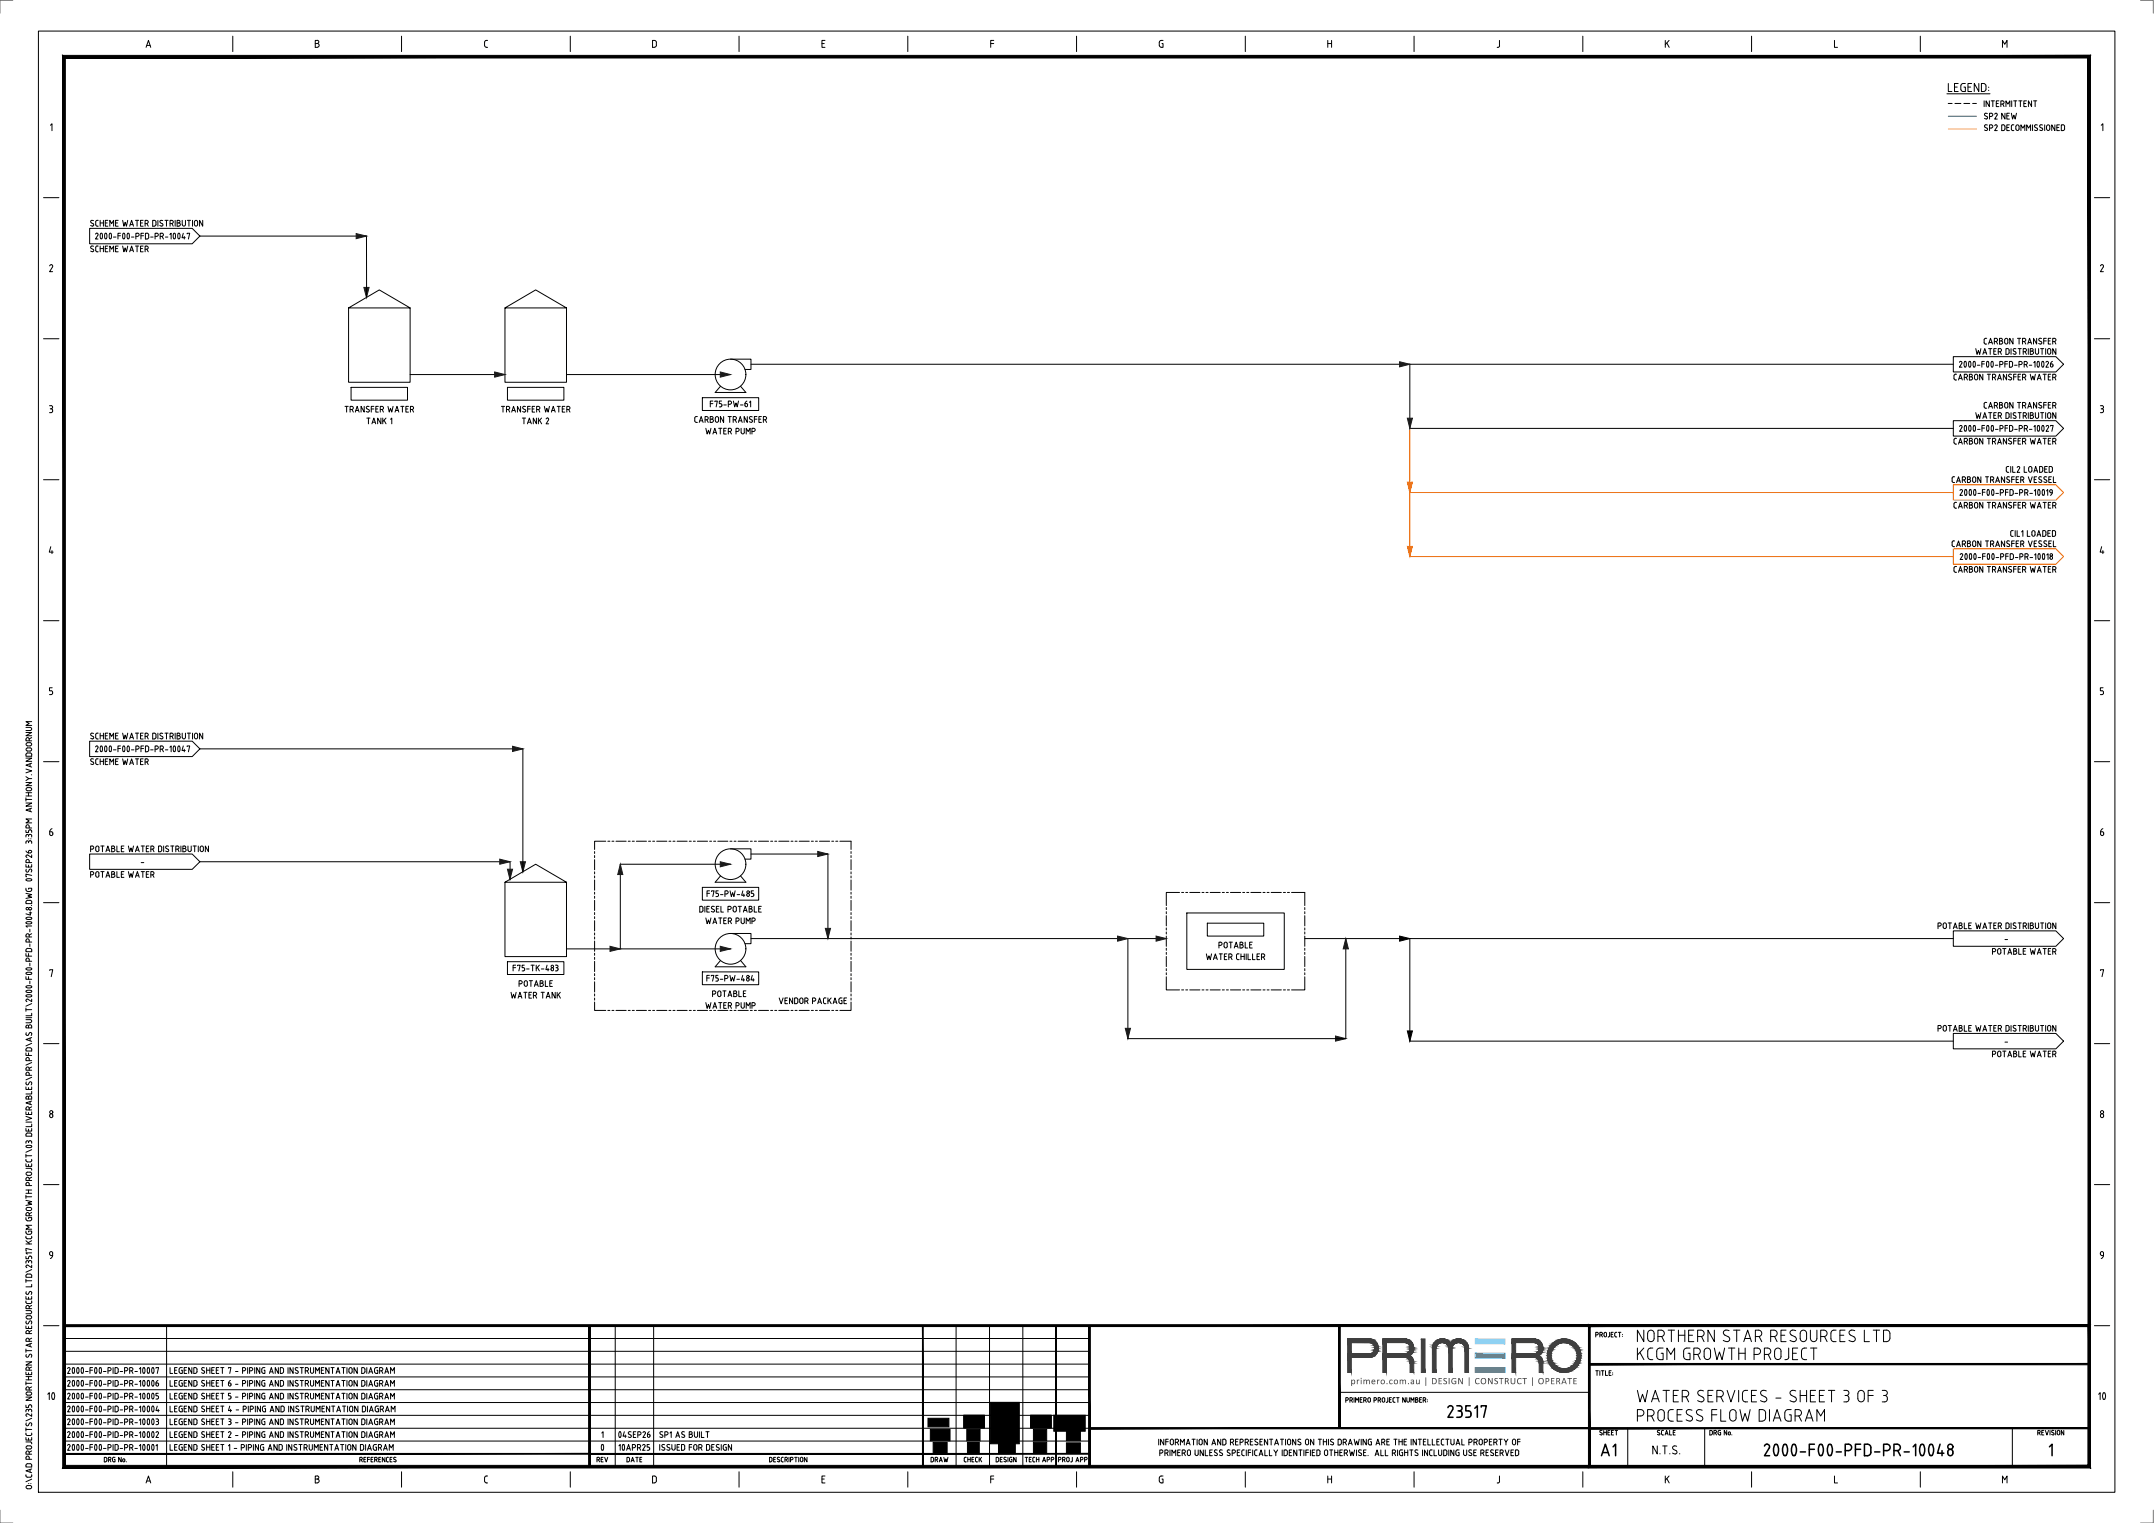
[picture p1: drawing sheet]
<svg xmlns="http://www.w3.org/2000/svg" width="841mm" height="594mm" viewBox="0 0 841 594" stroke-linecap="round" stroke-linejoin="round" font-family="sans-serif">
<g fill="none" stroke="#000" stroke-width=".39">
<path d="M15 12.1h810v570h-810zM759.5 36.6h16.8M760 40.4h1.5M762.6 40.4h2.3M766.1 40.4h2.2M769.5 40.4h1.5M35 89.1h40l3 3-3 3h-40zM78 92.1h65v23.9M136 120.1l12-7 12 7v29h-24v-29h24M197 120.1l12-7 12 7v29h-24v-29h24M762 139.1h40l3 3-3 3h-40zM136.9 151.1h22.1v5h-22.1z"/>
<path d="M160 146.1h37M198 151.1h22v5h-22zM221 146.1h63.9M274 155.1h22v5h-22zM281.1 150.7l-2.1 2.4h12l-2.1-2.4M284.9 140.1h8v4h-2.3M292.9 142.1h469.1M550 142.1v25h212M762 164.1h40l3 3-3 3h-40zM35 289.1h40l3 3-3 3h-40zM78 292.1h126v48M35 333.1h40l3 3-3 3h-40z"/>
<path d="M78 336.1h121v7M231.9 332.2v.7M231.9 333.7v.8M231.9 335.3v4M236.3 328.1h-4.4v3.3M237.1 328.1h.8M238.7 328.1h.8M240.3 328.1h4M245.1 328.1h.7M246.6 328.1h.8M248.2 328.1h4M253 328.1h.8"/>
<path d="M254.6 328.1h.8M256.2 328.1h3.9M260.9 328.1h.8M262.5 328.1h.8M264.1 328.1h4M268.9 328.1h.8M270.5 328.1h.7M272 328.1h4M276.8 328.1h.8M278.4 328.1h.8M280 328.1h3.9M284.7 328.1h.8"/>
<path d="M284.9 331.1h8v4h-2.3M284.9 337.1h-42.9v33M286.3 328.1h.8M287.9 328.1h4M292.7 328.1h.8M292.9 333.1h30.1v33M294.3 328.1h.8M295.9 328.1h3.9M300.6 328.1h.8M302.2 328.1h.8M303.8 328.1h4M308.6 328.1h.7"/>
<path d="M310.1 328.1h.8M311.7 328.1h4M316.5 328.1h.8M318.1 328.1h.8M319.7 328.1h3.9M324.4 328.1h.8M326 328.1h.8M327.6 328.1h4.4v3.3M332 332.2v.7M332 333.7v.8M332 335.3v4M197 344.1l12-7 12 7v29h-24v-29h24"/>
<path d="M231.9 340.1v.8M231.9 341.7v.7M231.9 343.3v3.9M231.9 348v.8M231.9 349.6v.8M231.9 351.2v3.9M231.9 356v.8M231.9 357.6v.7M231.9 359.1v4M274 346.1h22v5h-22zM281.1 341.7l-2.1 2.4h12l-2.1-2.4M332 340.1v.8"/>
<path d="M332 341.7v.7M332 343.3v3.9M332 348v.8M332 349.6v.8M332 351.2v3.9M332 356v.8M332 357.6v.7M332 359.1v4M455 354v.8M455 355.6v.8M455 357.2v4M460.1 348.1h-5.1v5.1"/>
<path d="M460.9 348.1h.8M462.5 348.1h.8M463 356.1h38v22h-38zM464.1 348.1h4M468.9 348.1h.7M470.5 348.1h.8M472.1 348.1h3.9M476.8 348.1h.8M478.4 348.1h.8M480 348.1h4M484.8 348.1h.7M486.3 348.1h.8"/>
<path d="M487.9 348.1h4M492.7 348.1h.8M494.3 348.1h.7M495.9 348.1h3.9M500.6 348.1h.8M502.2 348.1h.8M503.8 348.1h5.2v5.1M509 354v.8M509 355.6v.8M509 357.2v4M198 375.1h22v5h-22zM221 370.1h63.9"/>
<path d="M231.9 363.9v.8M231.9 365.5v.8M231.9 367.1v4M231.9 371.8v.8M231.9 373.4v.8M231.9 375v4M231.9 379.8v.8M274 379.1h22v5h-22zM281.1 374.7l-2.1 2.4h12l-2.1-2.4M284.9 364.1h8v4h-2.3M292.9 366.1h162.1M332 363.9v.8"/>
<path d="M332 365.5v.8M332 367.1v4M332 371.8v.8M332 373.4v.8M332 375v4M332 379.8v.8M440 366.1v39h85v-39M455 362v.8M455 363.5v.8M455 365.1v4M455 369.9v.8M455 371.5v.8"/>
<path d="M455 373.1v3.9M455 377.8v.8M455 379.4v.8M471 360.1h22v5h-22zM509 366.1h253M509 362v.8M509 363.5v.8M509 365.1v4M509 369.9v.8M509 371.5v.8M509 373.1v3.9M509 377.8v.8"/>
<path d="M509 379.4v.8M550 366.1v40h212M762 363.1h40l3 3-3 3h-40zM231.9 390.9v3.2h4.4M231.9 381.4v.8M231.9 383v3.9M231.9 387.7v.8M231.9 389.3v.8M237.1 394.1h.8M238.7 394.1h.8M240.3 394.1h4M245.1 394.1h.7"/>
<path d="M246.6 394.1h.8M248.2 394.1h4M253 394.1h.8M254.6 394.1h.8M256.2 394.1h3.9M260.9 394.1h.8M262.5 394.1h.8M264.1 394.1h4M268.9 394.1h.8M270.5 394.1h.7M272 394.1h4M295.9 394.1h3.9"/>
<path d="M300.6 394.1h.8M302.2 394.1h.8M303.8 394.1h4M308.6 394.1h.7M310.1 394.1h.8M311.7 394.1h4M316.5 394.1h.8M318.1 394.1h.8M319.7 394.1h3.9M324.4 394.1h.8M326 394.1h.8M332 390.9v3.2h-4.4"/>
<path d="M332 381.4v.8M332 383v3.9M455 381v5.1h5.1M460.9 386.1h.8M462.5 386.1h.8M464.1 386.1h4M468.9 386.1h.7M470.5 386.1h.8M472.1 386.1h3.9M476.8 386.1h.8M478.4 386.1h.8M480 386.1h4"/>
<path d="M484.8 386.1h.7M486.3 386.1h.8M487.9 386.1h4M492.7 386.1h.8M494.3 386.1h.7M495.9 386.1h3.9M500.6 386.1h.8M502.2 386.1h.8M509 381v5.1h-5.2M762 403.1h40l3 3-3 3h-40z"/>
<circle cx="285" cy="146.1" r="6"/>
<circle cx="285" cy="337.1" r="6"/>
<circle cx="285" cy="370.1" r="6"/>
</g>
<g fill="#1a1a1a" stroke="#1a1a1a" stroke-width=".39">
<path d="M202.9 336.1h2.1l-1 4z"/>
<path d="M281 369.1l3.9 1-3.9 1z"/>
<path d="M319 332.1l4 1-4 1z"/>
<path d="M321.9 362.1h2.1l-1 4z"/>
<path d="M281 336.1l3.9 1-3.9 1z"/>
<path d="M242 337.1l1 4h-2z"/>
<path d="M238 369.1l4 1-4 1z"/>
<path d="M451 365.1l4 1-4 1z"/>
<path d="M435.9 365.1l4.1 1-4.1 1z"/>
<path d="M439 401.1h2l-1 4z"/>
<path d="M525 366.1l1 4h-2z"/>
<path d="M521 404.1l4 1-4 1z"/>
<path d="M141.9 112.1h2.1l-1 4z"/>
<path d="M193 145.1l4 1-4 1z"/>
<path d="M281 145.1l3.9 1-3.9 1z"/>
<path d="M549 163.1h2l-1 4z"/>
<path d="M546 141.1l4 1-4 1z"/>
<path d="M138.9 91.1l4.1 1-4.1 1z"/>
<path d="M199.9 291.1l4.1 1-4.1 1z"/>
<path d="M194.9 335.1l4.1 1-4.1 1z"/>
<path d="M198 339.1h1.9l-1 3.9z"/>
</g>
<path d="M550 167.1v50h212M550 192.1h212M762 189.1h40l3 3-3 3h-40zM762 214.1h40l3 3-3 3h-40z" fill="none" stroke="#ec6e0e" stroke-width=".39"/>
<path d="M546 365.1l4 1-4 1zM549 402.1h2l-1 4z" fill="#000" stroke="#000" stroke-width=".39"/>
<g fill="#ec6e0e" stroke="#ec6e0e" stroke-width=".39">
<path d="M549 213.1h2l-1 4z"/>
<path d="M549 188.1h2l-1 4z"/>
</g>
<path d="M760 45.4h11" fill="none" stroke="#00954a" stroke-width=".39"/>
<path d="M760 50.3h11" fill="none" stroke="#ff7f00" stroke-width=".39"/>
<g fill="#3f3f3f" stroke="#3f3f3f" stroke-width=".39">
<path d="M568.5 522.3h1z"/>
<path d="M609.1 522.4h2.1z"/>
<path d="M608.1 535.1h4l-.9 .2z"/>
<path d="M525.7 522.3h9.2zM525.7 522.3h9.2z"/>
<path d="M525.7 522.3l9.8 .2zM525.7 522.3l9.8 .2z"/>
<path d="M525.7 522.5l10.4 .3-.6-.3zM525.7 522.5l10.4 .3h-10.4z"/>
<path d="M525.7 522.8l10.9 .4-.5-.4zM525.7 522.8l10.9 .4h-10.9z"/>
<path d="M525.7 523.2l11.3 .5-.4-.5zM525.7 523.2l11.3 .5h-11.3z"/>
<path d="M525.7 523.7h11.3zM525.7 523.7h11.3z"/>
<path d="M534.3 523.7h2.7zM534.3 523.7h2.7z"/>
<path d="M534.6 523.7l2.4 .1zM534.6 523.7l2.4 .1z"/>
<path d="M535 523.8l2.2 .2zM535 523.8l2.2 .2z"/>
<path d="M535.3 524l2 .3-.1-.3zM535.3 524l2 .3h-1.7zM535.6 524.3h1.7zM535.6 524.3h1.7z"/>
<path d="M535.6 524.3l1.8 .3-.1-.3zM535.6 524.3l1.8 .3h-1.6z"/>
<path d="M535.8 524.6l1.7 .3-.1-.3zM535.8 524.6l1.7 .3h-1.5z"/>
<path d="M536 524.9h1.5zM536 524.9h1.5z"/>
<path d="M536 524.9l1.6 .4-.1-.4zM536 524.9l1.6 .4h-1.4z"/>
<path d="M536.2 525.3l1.4 .2v-.2zM536.2 525.3l1.4 .2h-1.4z"/>
<path d="M536.2 525.5l1.4 .2zM536.2 525.5l1.4 .2z"/>
<path d="M536.2 525.7l1.4 .3v-.3zM536.2 525.7l1.4 .3h-1.4z"/>
<path d="M536.2 526l1.4 .2zM536.2 526l1.4 .2z"/>
<path d="M536.2 526.2l1.4 .3v-.3zM536.2 526.2l1.4 .3h-1.4z"/>
<path d="M536.2 526.5l1.3 .4 .1-.4zM536.2 526.5l1.3 .4h-1.5zM536 526.9h1.5zM536 526.9h1.5z"/>
<path d="M536 526.9l1.4 .3 .1-.3zM536 526.9l1.4 .3h-1.6z"/>
<path d="M535.8 527.2l1.5 .3 .1-.3zM535.8 527.2l1.5 .3h-1.7zM535.6 527.5h1.7zM535.6 527.5h1.7z"/>
<path d="M535.6 527.5l1.6 .2 .1-.2zM535.3 527.7l.3-.2 1.6 .2z"/>
<path d="M535.3 527.7l1.7 .2 .2-.2zM535 527.9l.3-.2 1.7 .2z"/>
<path d="M535 527.9h2zM534.6 528h2.4z"/>
<path d="M534.6 528h2.4zM534.3 528h2.7z"/>
<path d="M525.7 523.7l1.4 4.3v-4.3zM525.7 523.7l1.4 4.3h-1.4z"/>
<path d="M525.7 528h11.3zM525.7 528h11.3z"/>
<path d="M525.7 528l10.9 .5 .4-.5zM525.7 528l10.9 .5h-10.9z"/>
<path d="M525.7 528.5l10.4 .4 .5-.4zM525.7 528.5l10.4 .4h-10.4z"/>
<path d="M525.7 528.9l9.8 .3 .6-.3zM525.7 528.9l9.8 .3h-9.8z"/>
<path d="M525.7 529.2h9.8zM525.7 529.2l9.2 .2z"/>
<path d="M525.7 529.4h9.2zM525.7 529.4l8.6 .1z"/>
<path d="M525.7 529.5l1.4 5.9v-5.9zM525.7 529.5l1.4 5.9h-1.4z"/>
<path d="M539.4 522.3h9.4zM539.4 522.3h9.4z"/>
<path d="M539.4 522.3l10 .2-.6-.2zM539.4 522.3l10 .2h-10z"/>
<path d="M539.4 522.5l10.6 .3-.6-.3zM539.4 522.5l10.6 .3h-10.6z"/>
<path d="M539.4 522.8l11.1 .5-.5-.5zM539.4 522.8l11.1 .5h-11.1z"/>
<path d="M539.4 523.3l11.4 .4-.3-.4zM539.4 523.3l11.4 .4h-11.4z"/>
<path d="M548.1 523.7h2.7zM548.1 523.7h2.7z"/>
<path d="M548.5 523.7l2.4 .1zM548.5 523.7l2.4 .1z"/>
<path d="M548.7 523.8h2.2zM548.7 523.8h2.2z"/>
<path d="M548.8 523.8l2.2 .2zM548.8 523.8l2.2 .2z"/>
<path d="M549.1 524l2 .3-.1-.3zM549.1 524l2 .3h-1.7z"/>
<path d="M549.4 524.3l1.8 .1zM549.4 524.3l1.8 .1z"/>
<path d="M549.5 524.4l1.7 .2zM549.5 524.4l1.7 .2z"/>
<path d="M549.7 524.6l1.6 .3-.1-.3zM549.7 524.6l1.6 .3h-1.5z"/>
<path d="M549.8 524.9l1.6 .2zM549.8 524.9l1.6 .2z"/>
<path d="M549.9 525.1l1.5 .2v-.2zM549.9 525.1l1.5 .2h-1.4z"/>
<path d="M550 525.3l1.5 .4-.1-.4zM550 525.3l1.5 .4h-1.5z"/>
<path d="M550 525.7l1.5 .1zM550 525.7l1.5 .1z"/>
<path d="M550 525.8l1.4 .2 .1-.2zM550 525.8l1.4 .2h-1.4z"/>
<path d="M550 526l1.4 .4v-.4zM550 526l1.4 .4h-1.4z"/>
<path d="M550 526.4l1.4 .1zM550 526.4l1.4 .1z"/>
<path d="M550 526.5l1.3 .4 .1-.4zM550 526.5l1.3 .4h-1.5z"/>
<path d="M549.8 526.9l1.5 .2v-.2zM549.8 526.9l1.5 .2h-1.6z"/>
<path d="M549.7 527.1h1.6zM549.7 527.1l1.5 .1z"/>
<path d="M549.7 527.2l1.4 .3 .1-.3zM549.7 527.2l1.4 .3h-1.7z"/>
<path d="M549.4 527.5l1.6 .2 .1-.2zM549.1 527.7l.3-.2 1.6 .2z"/>
<path d="M549.1 527.7h1.9zM549.1 527.7h1.9z"/>
<path d="M549.1 527.7h1.9zM548.8 527.9h2.1z"/>
<path d="M548.8 527.9h2.1zM548.5 528h2.3z"/>
<path d="M548.5 528h2.3zM548.1 528h2.7z"/>
<path d="M539.4 523.7l1.5 4.3v-4.3zM539.4 523.7l1.5 4.3h-1.5z"/>
<path d="M539.4 528l11.2 .3 .2-.3zM539.4 528l11.2 .3h-11.2z"/>
<path d="M539.4 528.3l10.7 .5 .5-.5zM539.4 528.3l10.7 .5h-10.7z"/>
<path d="M539.4 528.8l11.2 .4-.5-.4zM539.4 528.8l11.2 .4h-11.2z"/>
<path d="M539.4 529.2l11.4 .3-.2-.3zM539.4 529.2l11.4 .3h-11.4z"/>
<path d="M548.1 529.5h2.7zM548.1 529.5h2.7z"/>
<path d="M548.4 529.5l2.5 .1zM548.4 529.5l2.5 .1z"/>
<path d="M548.8 529.6l2.2 .1zM548.8 529.6l2.2 .1z"/>
<path d="M549 529.7l2 .1zM549 529.7l2 .1z"/>
<path d="M549.1 529.8l2 .2-.1-.2zM549.1 529.8l2 .2z"/>
<path d="M549.4 530l1.8 .2-.1-.2zM549.4 530l1.8 .2h-1.6z"/>
<path d="M549.6 530.2l1.6 .1zM549.6 530.2l1.6 .1z"/>
<path d="M549.7 530.3l1.6 .2-.1-.2zM549.7 530.3l1.6 .2z"/>
<path d="M549.8 530.5l1.6 .4-.1-.4zM549.8 530.5l1.6 .4h-1.5z"/>
<path d="M549.9 530.9l1.5 .1zM549.9 530.9l1.5 .1z"/>
<path d="M550 531l1.4 .3v-.3zM550 531l1.4 .3h-1.4z"/>
<path d="M550 531.3l1.5 .3-.1-.3zM550 531.3l1.5 .3h-1.5z"/>
<path d="M550 531.6l1.5 3.8v-3.8zM550 531.6l1.5 3.8h-1.5z"/>
<path d="M539.4 529.5l1.5 5.9v-5.9zM539.4 529.5l1.5 5.9h-1.5z"/>
<path d="M554.4 522.3l1.5 13.1v-13.1zM554.4 522.3l1.5 13.1h-1.5z"/>
<path d="M562.7 522.3h.4zM562.1 522.3h1z"/>
<path d="M562.1 522.3h1.2zM562 522.3h1.3z"/>
<path d="M568.5 522.3h1.1zM568.3 522.3h1.3z"/>
<path d="M562 522.3l1.7 .1zM561.6 522.4h2.1z"/>
<path d="M568.3 522.3l1.8 .1zM567.9 522.4h2.2z"/>
<path d="M567.9 522.4h2.3zM567.7 522.4h2.5z"/>
<path d="M561.6 522.4h2.3zM561.4 522.4h2.5z"/>
<path d="M561.4 522.4l2.9 .2zM561 522.6h3.3z"/>
<path d="M567.7 522.4l2.9 .2zM567.4 522.6h3.2z"/>
<path d="M567.4 522.6l3.3 .1zM567.2 522.7h3.5z"/>
<path d="M561 522.6l3.4 .1zM560.9 522.7h3.5z"/>
<path d="M567.2 522.7l4 .2zM566.8 522.9l.4-.2 4 .2z"/>
<path d="M560.9 522.7l3.9 .2zM560.5 522.9l.4-.2 3.9 .2z"/>
<path d="M566.8 522.9l4.4 .1zM566.7 523h4.5z"/>
<path d="M560.5 522.9l4.4 .1zM560.5 522.9l4.4 .1z"/>
<path d="M560.4 523l4.9 .3-.4-.3zM560 523.3l.4-.3 4.9 .3z"/>
<path d="M566.7 523l4.9 .3-.4-.3zM566.3 523.3l.4-.3 4.9 .3z"/>
<path d="M566.3 523.3h5.4zM566.2 523.3h5.5z"/>
<path d="M560 523.3h5.4zM560 523.3h5.4z"/>
<path d="M566.2 523.3l5.9 .4-.4-.4zM566.2 523.3l5.9 .4h-6.2z"/>
<path d="M559.9 523.3l5.8 .4-.3-.4zM559.9 523.3l5.8 .4h-6.1z"/>
<path d="M565.9 523.7h6.2zM565.9 523.7h6.2z"/>
<path d="M559.6 523.7h6.1zM559.6 523.7h6.1z"/>
<path d="M569.2 523.7l2.9 .1zM569.2 523.7l2.9 .1z"/>
<path d="M565.9 523.7h2.8zM565.9 523.7l2.4 .1z"/>
<path d="M562.9 523.7l2.9 .1zM562.9 523.7l2.9 .1z"/>
<path d="M559.6 523.7h2.8zM559.5 523.8h2.5z"/>
<path d="M565.8 523.8h2.5zM565.8 523.8h2.5z"/>
<path d="M563.3 523.8h2.5zM563.3 523.8h2.5z"/>
<path d="M569.6 523.8l2.6 .1zM569.6 523.8l2.6 .1z"/>
<path d="M563.3 523.8h5zM563.3 523.8l4.6 .1z"/>
<path d="M559.5 523.8h2.5zM559.5 523.8l2.1 .1z"/>
<path d="M570.1 523.9l2.3 .2-.2-.2zM570.1 523.9l2.3 .2z"/>
<path d="M563.8 523.9l3.7 .2 .4-.2zM563.8 523.9l3.7 .2z"/>
<path d="M559.4 523.9l1.8 .2 .4-.2zM559.4 523.9l1.8 .2h-2z"/>
<path d="M570.4 524.1h2zM570.4 524.1h2z"/>
<path d="M559.2 524.1h1.9zM559.2 524.1h2z"/>
<path d="M570.5 524.1l2 .3-.1-.3zM570.5 524.1l2 .3h-1.7z"/>
<path d="M564.1 524.1l3.1 .3 .3-.3zM564.1 524.1l3.1 .3h-2.7z"/>
<path d="M559.2 524.1l1.6 .3 .3-.3zM559.2 524.1l1.6 .3h-1.7z"/>
<path d="M559.1 524.4l1.5 .3 .2-.3zM559.1 524.4l1.5 .3h-1.6z"/>
<path d="M570.8 524.4l1.8 .3-.1-.3zM570.8 524.4l1.8 .3h-1.6z"/>
<path d="M571 524.7h1.6zM571 524.7h1.6z"/>
<path d="M564.5 524.4l2.4 .3 .3-.3zM564.5 524.4l2.4 .3h-2.2z"/>
<path d="M559 524.7h1.6zM559 524.7h1.6z"/>
<path d="M571 524.7l1.8 .4-.2-.4zM571 524.7l1.8 .4h-1.6z"/>
<path d="M564.7 524.7l2 .4 .2-.4zM564.7 524.7l2 .4h-1.8z"/>
<path d="M559 524.7l1.4 .4 .2-.4zM559 524.7l1.4 .4h-1.5z"/>
<path d="M571.2 525.1l1.6 .2v-.2zM571.2 525.1l1.6 .2h-1.5z"/>
<path d="M558.9 525.1l1.4 .2 .1-.2zM558.9 525.1l1.4 .2h-1.5z"/>
<path d="M571.3 525.3l1.5 .2v-.2zM571.3 525.3l1.5 .2h-1.4z"/>
<path d="M564.9 525.1l1.6 .4 .2-.4zM564.9 525.1l1.6 .4h-1.4z"/>
<path d="M558.8 525.3l1.4 .2 .1-.2zM558.8 525.3l1.4 .2h-1.4z"/>
<path d="M571.4 525.5l1.5 .4-.1-.4zM571.4 525.5l1.5 .4h-1.5z"/>
<path d="M565.1 525.5l1.4 .4v-.4zM565.1 525.5l1.4 .4h-1.4z"/>
<path d="M558.8 525.5l1.4 .4v-.4zM558.8 525.5l1.4 .4h-1.4z"/>
<path d="M571.4 525.9l1.5 9.5v-9.5zM571.4 525.9l1.5 9.5h-1.5z"/>
<path d="M565.1 525.9l1.4 9.5v-9.5zM565.1 525.9l1.4 9.5h-1.4z"/>
<path d="M558.8 525.9l1.4 9.5v-9.5zM558.8 525.9l1.4 9.5h-1.4z"/>
<path d="M609.1 522.4l3 .2zM608.1 522.6l1-.2 3 .2z"/>
<path d="M608.1 522.6l5 .4-1-.4zM607.1 523l1-.4 5 .4z"/>
<path d="M607.1 523l6.9 .5-.9-.5zM606.3 523.5l.8-.5 6.9 .5z"/>
<path d="M606.3 523.5l7.9 .2-.2-.2zM606.3 523.5l7.9 .2h-8.1z"/>
<path d="M610.2 523.7l4.1 .1zM610.2 523.7l4.1 .1z"/>
<path d="M606.1 523.7h4.1zM606 523.8h3.3z"/>
<path d="M611 523.8l3.6 .2-.3-.2zM611 523.8l3.6 .2z"/>
<path d="M606 523.8l2.4 .2 .9-.2zM606 523.8l2.4 .2h-2.7z"/>
<path d="M611.9 524l2.9 .2zM611.9 524l2.9 .2z"/>
<path d="M605.7 524h2.7zM605.5 524.2h2.5z"/>
<path d="M612.3 524.2l2.6 .2-.1-.2zM612.3 524.2l2.6 .2z"/>
<path d="M605.5 524.2l2.1 .2 .4-.2zM605.5 524.2l2.1 .2h-2.3z"/>
<path d="M612.7 524.4l2.7 .5-.5-.5zM612.7 524.4l2.7 .5h-2z"/>
<path d="M605.3 524.4l1.5 .5 .8-.5zM605.3 524.4l1.5 .5h-1.9z"/>
<path d="M613.4 524.9h2zM613.4 524.9h2z"/>
<path d="M604.9 524.9h1.9zM604.8 524.9h2z"/>
<path d="M613.5 524.9l2.3 .6-.4-.6zM613.5 524.9l2.3 .6h-1.8z"/>
<path d="M604.8 524.9l1.4 .6 .6-.6zM604.8 524.9l1.4 .6h-1.7z"/>
<path d="M614 525.5l1.9 .3-.1-.3zM614 525.5l1.9 .3h-1.6z"/>
<path d="M604.5 525.5l1.5 .3 .2-.3zM604.5 525.5l1.5 .3h-1.7z"/>
<path d="M614.3 525.8l1.8 .5-.2-.5zM614.3 525.8l1.8 .5h-1.5z"/>
<path d="M604.3 525.8l1.4 .5 .3-.5zM604.3 525.8l1.4 .5h-1.6z"/>
<path d="M614.6 526.3l1.8 .5-.3-.5zM614.6 526.3l1.8 .5h-1.6z"/>
<path d="M604.1 526.3l1.4 .5 .2-.5zM604.1 526.3l1.4 .5h-1.6z"/>
<path d="M614.8 526.8l1.6 .3v-.3zM614.8 526.8l1.6 .3h-1.5z"/>
<path d="M603.9 526.8l1.4 .3 .2-.3zM603.9 526.8l1.4 .3h-1.5z"/>
<path d="M614.9 527.1l1.7 .7-.2-.7zM614.9 527.1l1.7 .7h-1.5z"/>
<path d="M603.8 527.1l1.3 .7 .2-.7zM603.8 527.1l1.3 .7h-1.4z"/>
<path d="M615.1 527.8l1.5 .1zM615.1 527.8l1.5 .1z"/>
<path d="M603.7 527.8h1.4zM603.7 527.8l1.4 .1z"/>
<path d="M615.2 527.9l1.5 .9-.1-.9zM615.2 527.9l1.5 .9h-1.5z"/>
<path d="M603.6 527.9l1.4 .9 .1-.9zM603.6 527.9l1.4 .9h-1.4z"/>
<path d="M615.2 528.8l1.4 .9 .1-.9zM615.2 528.8l1.4 .9h-1.4z"/>
<path d="M603.6 528.8l1.5 .9-.1-.9zM603.6 528.8l1.5 .9h-1.5z"/>
<path d="M615.2 529.7h1.4zM615.2 529.7l1.4 .2z"/>
<path d="M603.6 529.7l1.5 .2zM603.6 529.7l1.5 .2z"/>
<path d="M615.1 529.9l1.3 .7 .2-.7zM615.1 529.9l1.3 .7h-1.5z"/>
<path d="M603.7 529.9l1.6 .7-.2-.7zM603.7 529.9l1.6 .7h-1.5z"/>
<path d="M614.9 530.6l1.5 .2v-.2zM614.9 530.6l1.5 .2h-1.6z"/>
<path d="M603.8 530.6l1.7 .2-.2-.2zM603.8 530.6l1.7 .2h-1.6z"/>
<path d="M614.8 530.8l1.3 .6 .3-.6zM614.8 530.8l1.3 .6h-1.5z"/>
<path d="M603.9 530.8l1.8 .6-.2-.6zM603.9 530.8l1.8 .6h-1.6z"/>
<path d="M614.6 531.4l1.3 .4 .2-.4zM614.6 531.4l1.3 .4h-1.6z"/>
<path d="M604.1 531.4l1.9 .4-.3-.4zM604.1 531.4l1.9 .4h-1.7z"/>
<path d="M614.3 531.8l1.5 .3 .1-.3zM614.3 531.8l1.5 .3h-1.8z"/>
<path d="M604.3 531.8l1.9 .3-.2-.3zM604.3 531.8l1.9 .3h-1.7z"/>
<path d="M614 532.1l1.4 .6 .4-.6zM613.5 532.7l.5-.6 1.4 .6z"/>
<path d="M604.5 532.1l2.3 .6-.6-.6zM604.5 532.1l2.3 .6h-2z"/>
<path d="M613.5 532.7h1.9zM613.5 532.7h1.9z"/>
<path d="M604.8 532.7h2zM604.8 532.7h2z"/>
<path d="M613.4 532.7l1.5 .5 .5-.5zM612.7 533.2l.7-.5 1.5 .5z"/>
<path d="M604.9 532.7l2.7 .5-.8-.5zM604.9 532.7l2.7 .5h-2.3z"/>
<path d="M612.7 533.2l2.1 .3 .1-.3zM612.3 533.5l.4-.3 2.1 .3z"/>
<path d="M605.3 533.2l2.7 .3zM605.3 533.2l2.7 .3h-2.5z"/>
<path d="M612.3 533.5h2.5zM611.9 533.6h2.7z"/>
<path d="M605.5 533.5l2.9 .1zM605.5 533.5l2.9 .1z"/>
<path d="M611.9 533.6l2.4 .3 .3-.3zM611 533.9l.9-.3 2.4 .3z"/>
<path d="M605.7 533.6l3.6 .3zM605.7 533.6l3.6 .3h-3.3z"/>
<path d="M611 533.9h3.3zM610.2 533.9h4z"/>
<path d="M606 533.9h4.2zM606 533.9h4.2z"/>
<path d="M606.1 533.9l7.9 .2 .2-.2zM606.1 533.9l7.9 .2h-7.7z"/>
<path d="M606.3 534.1l6.8 .5 .9-.5zM606.3 534.1l6.8 .5h-6z"/>
<path d="M607.1 534.6l5 .5 1-.5zM607.1 534.6l5 .5h-4z"/>
<path d="M608.1 535.1l3.1 .2zM609.1 535.3h2.1z"/>
<path d="M589.8 522.3h9.3zM589.8 522.3h9.3z"/>
<path d="M589.8 522.3l9.9 .2-.6-.2zM589.8 522.3l9.9 .2h-9.9z"/>
<path d="M589.8 522.5l10.5 .3-.6-.3zM589.8 522.5l10.5 .3h-10.5z"/>
<path d="M589.8 522.8l11 .5-.5-.5zM589.8 522.8l11 .5h-11z"/>
<path d="M589.8 523.3l11.4 .4-.4-.4zM589.8 523.3l11.4 .4h-11.4z"/>
<path d="M598.5 523.7h2.7zM598.5 523.7h2.7z"/>
<path d="M598.8 523.7l2.5 .1zM598.8 523.7l2.5 .1z"/>
<path d="M599.1 523.8h2.2zM599.1 523.8h2.2z"/>
<path d="M599.2 523.8l2.1 .2zM599.2 523.8l2.1 .2z"/>
<path d="M599.5 524l2 .3-.2-.3zM599.5 524l2 .3h-1.7z"/>
<path d="M599.8 524.3l1.8 .1zM599.8 524.3l1.8 .1z"/>
<path d="M599.9 524.4l1.7 .2zM599.9 524.4l1.7 .2z"/>
<path d="M600 524.6l1.7 .3-.1-.3zM600 524.6l1.7 .3h-1.5z"/>
<path d="M600.2 524.9l1.6 .2zM600.2 524.9l1.6 .2z"/>
<path d="M600.3 525.1l1.5 .2v-.2zM600.3 525.1l1.5 .2h-1.5z"/>
<path d="M600.3 525.3l1.6 .4-.1-.4zM600.3 525.3l1.6 .4h-1.5z"/>
<path d="M600.4 525.7l1.5 .1zM600.4 525.7l1.5 .1z"/>
<path d="M600.4 525.8l1.5 .2v-.2zM600.4 525.8l1.5 .2h-1.5z"/>
<path d="M600.4 526l1.4 .4 .1-.4zM600.4 526l1.4 .4h-1.4z"/>
<path d="M600.4 526.4l1.4 .1zM600.4 526.4l1.4 .1z"/>
<path d="M600.3 526.5l1.4 .4 .1-.4zM600.3 526.5l1.4 .4h-1.5z"/>
<path d="M600.2 526.9l1.4 .2 .1-.2zM600.2 526.9l1.4 .2h-1.5z"/>
<path d="M600.1 527.1h1.5zM600.1 527.1l1.5 .1z"/>
<path d="M600 527.2l1.5 .3 .1-.3zM600 527.2l1.5 .3h-1.7z"/>
<path d="M599.8 527.5l1.6 .2 .1-.2zM599.5 527.7l.3-.2 1.6 .2z"/>
<path d="M599.5 527.7h1.9zM599.5 527.7h1.9z"/>
<path d="M599.5 527.7h1.9zM599.2 527.9h2.1z"/>
<path d="M599.2 527.9h2.1zM598.8 528h2.4z"/>
<path d="M598.8 528h2.4zM598.5 528h2.7z"/>
<path d="M589.8 523.7l1.4 4.3v-4.3zM589.8 523.7l1.4 4.3h-1.4z"/>
<path d="M589.8 528l11.2 .3 .2-.3zM589.8 528l11.2 .3h-11.2z"/>
<path d="M589.8 528.3l10.7 .5 .5-.5zM589.8 528.3l10.7 .5h-10.7z"/>
<path d="M589.8 528.8l11.2 .4-.5-.4zM589.8 528.8l11.2 .4h-11.2z"/>
<path d="M589.8 529.2l11.4 .3-.2-.3zM589.8 529.2l11.4 .3h-11.4z"/>
<path d="M598.5 529.5h2.7zM598.5 529.5h2.7z"/>
<path d="M598.8 529.5l2.5 .1zM598.8 529.5l2.5 .1z"/>
<path d="M599.1 529.6l2.2 .1zM599.1 529.6l2.2 .1z"/>
<path d="M599.4 529.7l1.9 .1zM599.4 529.7l1.9 .1z"/>
<path d="M599.4 529.8l2.1 .2-.2-.2zM599.4 529.8l2.1 .2z"/>
<path d="M599.7 530l1.9 .2-.1-.2zM599.7 530l1.9 .2h-1.6z"/>
<path d="M600 530.2l1.6 .1zM600 530.2l1.6 .1z"/>
<path d="M600 530.3l1.7 .2-.1-.2zM600 530.3l1.7 .2z"/>
<path d="M600.2 530.5l1.6 .4-.1-.4zM600.2 530.5l1.6 .4h-1.5z"/>
<path d="M600.3 530.9l1.5 .1zM600.3 530.9l1.5 .1z"/>
<path d="M600.3 531l1.5 .3v-.3zM600.3 531l1.5 .3h-1.4z"/>
<path d="M600.4 531.3l1.5 .3-.1-.3zM600.4 531.3l1.5 .3h-1.5z"/>
<path d="M600.4 531.6l1.5 3.8v-3.8zM600.4 531.6l1.5 3.8h-1.5z"/>
<path d="M589.8 529.5l1.4 5.9v-5.9zM589.8 529.5l1.4 5.9h-1.4z"/>
</g>
<path d="M575.5 533.5l11.6 1.9v-1.9zM575.5 533.5l11.6 1.9h-11.6z" fill="#007bc2" stroke="#007bc2" stroke-width=".39"/>
<path d="M575.5 522.3l11.6 1.9v-1.9zM575.5 522.3l11.6 1.9h-11.6z" fill="#9ad3f4" stroke="#9ad3f4" stroke-width=".39"/>
<path d="M575.5 527.9l11.6 1.9v-1.9zM575.5 527.9l11.6 1.9h-11.6z" fill="#00a8e6" stroke="#00a8e6" stroke-width=".39"/>
<g fill="none" stroke="#3f3f3f" stroke-width=".39">
<circle cx="610.2" cy="528.8" r="6.5"/>
<circle cx="610.2" cy="528.8" r="5.1"/>
</g>
<g fill="#3f3f3f">
<path d="M611.4 537.6h1.8l-.7 .2-.1 2.1h-.2v-2.1z"/>
<path d="M613.8 537.6h1.3v.2h-1v.7l.8 .1v.2h-.8v.9h1v.2l-1.4-.1z"/>
<path d="M607.1 537.6l1.4 .2v.6l-.4 .3 .6 1.2h-.3l-.6-1h-.4v1h-.3zM607.4 537.8v.8l.8-.1-.1-.6z"/>
<path d="M609.9 537.6h.4l.8 2.3h-.3l-.2-.6h-1l-.2 .6h-.3zM610.1 537.9l-.4 1.1h.8z"/>
</g>
<g fill="#000" stroke="#000" stroke-width=".39">
<path d="M362 553.2h8.2v3.4h-8.2zM376 552.1h8v4.8h-8zM402.1 552.1h7.9v4.8h-7.9zM411.1 552h12.2v6.3h-12.2zM362.9 557.6h7.7v4.4h-7.7zM364 562.7h5.5v4.3h-5.5zM377.1 557.6h5.2v4.4h-5.2zM377.4 562.7h4.6v4.3h-4.6zM386.4 547h11.2v16.2h-11.2zM389.5 562.7h6.6v4.3h-6.6zM389.5 557.7h6.6v4.3h-6.6zM403.1 562.6h5.2v4.4h-5.2z"/>
<path d="M403.1 557.6h5.2v4.4h-5.2zM416 562.8h5.4v4.2h-5.4zM416 557.8h5.4v4.2h-5.4z"/>
<path d="M25 516.7v.8l790-.8zM25 517.5l790-.8v.8z"/>
<path d="M229.6 517.1l.7 55v-55zM229.6 517.1l.7 55h-.7z"/>
<path d="M359.8 517.1l.3 55v-55zM359.8 517.1l.3 55h-.3z"/>
<path d="M411.8 517.1l.3 55v-55zM411.8 517.1l.3 55h-.3z"/>
<path d="M424.6 517.1l.7 55v-55zM424.6 517.1l.7 55h-.7z"/>
<path d="M522.1 517.1l.7 40v-40zM522.1 517.1l.7 40h-.7z"/>
<path d="M619.6 516.7l.7 .8 195-.8zM620.3 517.5l195-.8-.7 .8zM815.3 516.7l-.7 .8 .7 54.9zM814.6 517.5l.7 54.9-.7-.6zM619.6 572.4h195.7l-.7-.6zM619.6 572.4l.7-.6h194.3zM619.6 516.7v55.7l.7-.6zM619.6 516.7l.7 .8v54.3z"/>
<path d="M620 531.8v.6l195-.6zM620 532.4l195-.6v.6z"/>
<path d="M425 556.9v.4l195-.4zM425 557.3l195-.4v.4z"/>
<path d="M620 556.9v.4l195-.4zM620 557.3l195-.4v.4z"/>
<path d="M25 566.9v.3l205-.3zM25 567.2l205-.3v.3z"/>
<path d="M25.5 571.6l-1 1 790-1zM24.5 572.6l790-1 1 1zM814.5 22.6v549l1 1zM815.5 21.6v551l-1-550zM25.5 22.6h789l1-1zM24.5 21.6h791l-790 1zM24.5 21.6l1 550v-549zM24.5 21.6l1 550-1 1z"/>
<path d="M230 567.2h195v-.3zM230 566.9h195l-195 .3z"/>
</g>
<g fill="none" stroke="#000" stroke-width=".39">
<path d="M90.8 14.1v6M156.6 14.1v6M222.5 14.1v6M288.3 14.1v6M354.1 14.1v6M419.9 14.1v6M485.8 14.1v6M551.6 14.1v6M617.4 14.1v6M683.3 14.1v6M749.1 14.1v6M17 77.1h6"/>
<path d="M817 77.1h6M17 132.1h6M817 132.1h6M17 187.1h6M817 187.1h6M17 242.1h6M817 242.1h6M17 297.1h6M817 297.1h6M17 352.1h6M817 352.1h6M17 407.1h6"/>
<path d="M817 407.1h6M17 462.1h6M817 462.1h6M17 517.1h6M65 517.1v55M240 517.1v55M255 517.1v55M373 517.1v55M386 517.1v55M399 517.1v55M817 517.1h6M25 522.1h400"/>
<path d="M25 527.1h400M25 532.1h400M25 537.1h400M25 542.1h400M25 547.1h400M25 552.1h400M25 557.1h400M522.5 543.1h97.5M635 557.1v15M665 557.1v15M785 557.1v15M25 562.1h400"/>
<path d="M90.8 574.1v6M156.6 574.1v6M222.5 574.1v6M288.3 574.1v6M354.1 574.1v6M419.9 574.1v6M485.8 574.1v6M551.6 574.1v6M617.4 574.1v6M683.3 574.1v6M749.1 574.1v6"/>
</g>
<path d="M5 .1h-5v5M835 .1h5v5M0 589.1v5h5M840 589.1v5h-5" fill="none" stroke="#767676" stroke-width=".39"/>
<g font-size="7.8">
<text x="638" y="523.6">NORTHERN STAR RESOURCES LTD</text>
<text x="638" y="530.6">KCGM GROWTH PROJECT</text>
<text x="638" y="547.1">WATER SERVICES - SHEET 3 OF 3</text>
<text x="564" y="553.1">23517</text>
<text x="638" y="554.6">PROCESS FLOW DIAGRAM</text>
<text x="624" y="568.1">A1</text>
<text x="687.5" y="568.1">2000-F00-PFD-PR-10048</text>
<text x="798.7" y="568.1">1</text>
</g>
<g font-size="5.5">
<text x="759.5" y="35.9">LEGEND:</text>
<text x="644.2" y="567.4">N.T.S.</text>
</g>
<g font-size="4.7">
<text x="56.6" y="18.6">A</text>
<text x="122.5" y="18.6">B</text>
<text x="188.6" y="18.6">C</text>
<text x="254.1" y="18.6">D</text>
<text x="320.2" y="18.6">E</text>
<text x="386" y="18.6">F</text>
<text x="451.7" y="18.6">G</text>
<text x="517.5" y="18.6">H</text>
<text x="583.6" y="18.6">J</text>
<text x="649.1" y="18.6">K</text>
<text x="715.1" y="18.6">L</text>
<text x="780.7" y="18.6">M</text>
<text x="19.2" y="51.1">1</text>
<text x="819.2" y="51.1">1</text>
<text x="18.9" y="106.1">2</text>
<text x="818.9" y="106.1">2</text>
<text x="18.9" y="161.1">3</text>
<text x="818.9" y="161.1">3</text>
<text x="18.8" y="216.1">4</text>
<text x="818.8" y="216.1">4</text>
<text x="18.9" y="271.1">5</text>
<text x="818.9" y="271.1">5</text>
<text x="18.9" y="326.1">6</text>
<text x="818.9" y="326.1">6</text>
<text x="18.9" y="381.1">7</text>
<text x="818.9" y="381.1">7</text>
<text x="18.9" y="436.1">8</text>
<text x="818.9" y="436.1">8</text>
<text x="18.9" y="491.1">9</text>
<text x="818.9" y="491.1">9</text>
<text x="18.2" y="546.1">10</text>
<text x="818.2" y="546.1">10</text>
<text x="56.6" y="578.6">A</text>
<text x="122.5" y="578.6">B</text>
<text x="188.6" y="578.6">C</text>
<text x="254.1" y="578.6">D</text>
<text x="320.2" y="578.6">E</text>
<text x="386" y="578.6">F</text>
<text x="451.7" y="578.6">G</text>
<text x="517.5" y="578.6">H</text>
<text x="583.6" y="578.6">J</text>
<text x="649.1" y="578.6">K</text>
<text x="715.1" y="578.6">L</text>
<text x="780.7" y="578.6">M</text>
</g>
<g font-size="3.9">
<text x="773.6" y="41.7">INTERMITTENT</text>
<text x="773.7" y="46.5">SP2 NEW</text>
<text x="773.7" y="51.1">SP2 DECOMMISSIONED</text>
<text x="35" y="88.4">SCHEME WATER DISTRIBUTION</text>
<text x="36.9" y="93.4">2000-F00-PFD-PR-10047</text>
<text x="35" y="98.4">SCHEME WATER</text>
<text x="773.6" y="134.3">CARBON TRANSFER</text>
<text x="763.9" y="143.4">2000-F00-PFD-PR-10026</text>
<text x="770.3" y="138.4">WATER DISTRIBUTION</text>
<text x="761.9" y="148.4">CARBON TRANSFER WATER</text>
<text x="134.2" y="160.9">TRANSFER WATER</text>
<text x="195.2" y="160.9">TRANSFER WATER</text>
<text x="276.7" y="158.8">F75-PW-61</text>
<text x="773.6" y="159.4">CARBON TRANSFER</text>
<text x="142.7" y="165.5">TANK 1</text>
<text x="203.4" y="165.5">TANK 2</text>
<text x="270.6" y="164.9">CARBON TRANSFER</text>
<text x="770.3" y="163.3">WATER DISTRIBUTION</text>
<text x="275" y="169.4">WATER PUMP</text>
<text x="761.9" y="173.4">CARBON TRANSFER WATER</text>
<text x="764" y="168.4">2000-F00-PFD-PR-10027</text>
<text x="782.2" y="184.4">CIL2 LOADED</text>
<text x="761.1" y="188.4">CARBON TRANSFER VESSEL</text>
<text x="764.2" y="193.4">2000-F00-PFD-PR-10019</text>
<text x="761.9" y="198.3">CARBON TRANSFER WATER</text>
<text x="784" y="209.4">CIL1 LOADED</text>
<text x="761.1" y="213.4">CARBON TRANSFER VESSEL</text>
<text x="764.3" y="218.4">2000-F00-PFD-PR-10018</text>
<text x="761.9" y="223.4">CARBON TRANSFER WATER</text>
<text x="35" y="288.3">SCHEME WATER DISTRIBUTION</text>
<text x="36.9" y="293.4">2000-F00-PFD-PR-10047</text>
<text x="35" y="298.4">SCHEME WATER</text>
<text x="35" y="332.4">POTABLE WATER DISTRIBUTION</text>
<text x="54.7" y="337.4">-</text>
<text x="35" y="342.4">POTABLE WATER</text>
<text x="275.4" y="349.9">F75-PW-485</text>
<text x="272.6" y="355.9">DIESEL POTABLE</text>
<text x="275" y="360.4">WATER PUMP</text>
<text x="755.6" y="362.4">POTABLE WATER DISTRIBUTION</text>
<text x="475.1" y="369.9">POTABLE</text>
<text x="781.7" y="367.4">-</text>
<text x="470.2" y="374.5">WATER CHILLER</text>
<text x="776.9" y="372.4">POTABLE WATER</text>
<text x="199.8" y="378.9">F75-TK-483</text>
<text x="275.3" y="382.8">F75-PW-484</text>
<text x="199" y="389.5">WATER TANK</text>
<text x="202.1" y="384.9">POTABLE</text>
<text x="277.6" y="388.9">POTABLE</text>
<text x="275" y="393.5">WATER PUMP</text>
<text x="303.6" y="391.6">VENDOR PACKAGE</text>
<text x="755.6" y="402.4">POTABLE WATER DISTRIBUTION</text>
<text x="781.7" y="407.4">-</text>
<text x="776.9" y="412.4">POTABLE WATER</text>
<text x="26" y="535.9">2000-F00-PID-PR-10007LEGEND SHEET 7 - PIPING AND INSTRUMENTATION DIAGRAM</text>
<text x="26" y="545.9">2000-F00-PID-PR-10005LEGEND SHEET 5 - PIPING AND INSTRUMENTATION DIAGRAM</text>
<text x="26" y="540.9">2000-F00-PID-PR-10006LEGEND SHEET 6 - PIPING AND INSTRUMENTATION DIAGRAM</text>
<text x="26" y="550.9">2000-F00-PID-PR-10004LEGEND SHEET 4 - PIPING AND INSTRUMENTATION DIAGRAM</text>
<text x="26" y="555.9">2000-F00-PID-PR-10003LEGEND SHEET 3 - PIPING AND INSTRUMENTATION DIAGRAM</text>
<text x="26" y="560.8">2000-F00-PID-PR-10002LEGEND SHEET 2 - PIPING AND INSTRUMENTATION DIAGRAM</text>
<text x="234.4" y="560.8">1</text>
<text x="240.9" y="560.8">04SEP26</text>
<text x="257" y="560.8">SP1 AS BUILT</text>
<text x="451.6" y="563.8">INFORMATION AND REPRESENTATIONS ON THIS DRAWING ARE THE INTELLECTUAL PROPERTY OF</text>
<text x="26" y="565.8">2000-F00-PID-PR-10001</text>
<text x="66" y="565.8">LEGEND SHEET 1 - PIPING AND INSTRUMENTATION DIAGRAM</text>
<text x="234.1" y="565.8">0</text>
<text x="241" y="565.8">10APR25</text>
<text x="257" y="565.8">ISSUED FOR DESIGN</text>
<text x="452" y="568">PRIMERO UNLESS SPECIFICALLY IDENTIFIED OTHERWISE. ALL RIGHTS INCLUDING USE RESERVED</text>
<text x="12.5" y="581.2" transform="rotate(-90 12.5 581.2)">O:\CAD PROJECTS\235 NORTHERN STAR RESOURCES LTD\23517 KCGM GROWTH PROJECT\03 DELIVERABLES\PR\PFD\AS BUILT\2000-F00-PFD-PR-10048.DWG 07SEP26 3:35PM ANTHONY.VANDOORNUM</text>
</g>
<text font-size="3.8" fill="#3f3f3f" x="526.8" y="539.9">primero.com.au | DESIGN | CONSTRUCT | OPERATE</text>
<g font-size="3.1">
<text x="622.2" y="521.6">PROJECT:</text>
<text x="622.2" y="536.6">TITLE:</text>
<text x="524.7" y="547.1">PRIMERO PROJECT NUMBER:</text>
<text x="623.7" y="559.8">SHEET</text>
<text x="646.2" y="559.8">SCALE</text>
<text x="666.7" y="559.8">DRG No.</text>
<text x="794.6" y="559.8">REVISION</text>
<text x="40.4" y="570.3">DRG No.</text>
<text x="140" y="570.3">REFERENCES</text>
<text x="232.6" y="570.3">REV</text>
<text x="244.3" y="570.3">DATE</text>
<text x="299.9" y="570.3">DESCRIPTION</text>
<text x="362.9" y="570.3">DRAW</text>
<text x="375.8" y="570.3">CHECK</text>
<text x="388.3" y="570.3">DESIGN</text>
<text x="399.6" y="570.3">TECH APP</text>
<text x="412.6" y="570.3">PROJ APP</text>
</g>
</svg>
